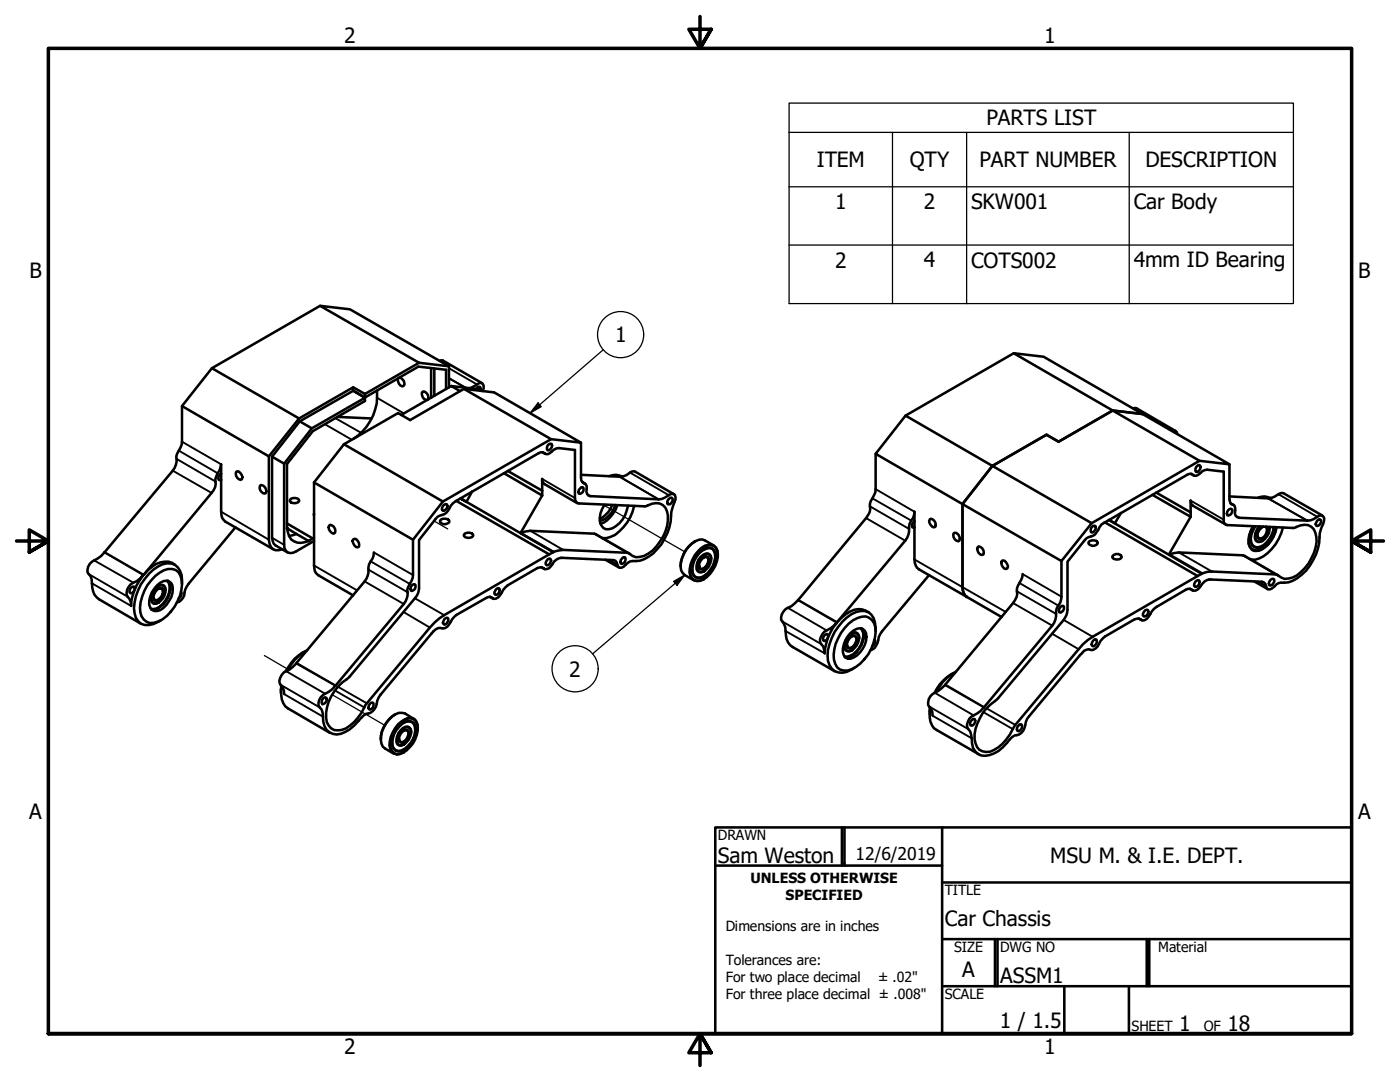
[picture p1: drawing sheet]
<svg xmlns="http://www.w3.org/2000/svg" width="279mm" height="216mm" viewBox="0 0 279 216" stroke-linecap="round" stroke-linejoin="round" font-family="sans-serif">
<!-- layer: Tweak Trail (ANSI) -->
<path d="M86.6 103.9l2.7 1.6M120.5 100.8l16.2 9.3M52.8 130.8l4.5 2.7M66.3 138.6l10.5 6.1" fill="none" stroke="#000" stroke-width=".25"/>
<!-- layer: Visible (ANSI) -->
<g fill="none" stroke="#000" stroke-width=".51">
<path d="M63.9 61l19.7 11.4M71 78.3h.1M72.8 79.4v.6l-10.4 6-5.1 6.6v12.8M72.8 78.6v.7M75.2 77.9a10.4 10.4 0 0 1-4.7 9.7M79.6 75.4a1.08 1.08 0 0 1 .9 1.6 1.12 1.12 0 0 1-1-1.6M83.6 72.4l-10.8 6.2-2.3-1.3M83.6 72.4l6 .7M85.4 79.8a1.12 1.12 0 0 0-1.1-1.6 1.15 1.15 0 0 0 .9 1.6M86 73.5v5.9M86.7 73.5v5.5M87.7 72l.7-.1 7.8 4.6"/>
<path d="M89 77.6v-3.8l-5.5-.6-10.7 6.1-2.3-1.4v-.6l-10.8 6.2-6 7.6M89.6 73.1l-19.8-11.4-5.9-.7-21.6 12.5M89.6 73.1v4.2M90 77l-9.9 5.8M92.6 77.6l17.4 10 6 .7-17.4-10-6-.7-10.7 6.2-2.5-1.4-10.8 6.2M93.6 77.5l2.4-1.1a1.07 1.07 0 0 1 .3 1.6M95 77.6l.2-.3 .6-.1 .1 .3v.4M96.1 78l-.5-.3-5.6-.7 1.8 1M202.3 70.5l37.1 21.4 6 .7-17.4-10M36.3 81v7.1a5.1 5.1 0 0 1-.9 2.4l-.2 .6a3.3 3.3 0 0 1-.7 2.8l-13.6 16.3a5.9 5.9 0 0 1-2.5 1.9 1.8 1.8 0 0 0-.3 2.9l.2 .6a5.3 5.3 0 0 0 1 3.6l8.8 5.3M44.1 94.5a.83 .83 0 0 0-.3 1.3h.3M47.1 94.2l.3-.2a1.24 1.24 0 0 1 .9 1.6l-.3 .2a1.24 1.24 0 0 1-.9-1.6z"/>
<path d="M51.9 96.9a.98 .98 0 0 1 1.2 1.1v.4l-.3 .1a1.22 1.22 0 0 1-.9-1.6zM53.7 91.1v16.6a1.85 1.85 0 0 0 1.9 2.1l.7-.2M54.3 91.1v16.2l.3 1.2 .4 .3 2.4 1.4M57.8 99.8a1.26 1.26 0 0 1 1.9 0v.2a1.26 1.26 0 0 1-1.9 0zM59.7 83.5l-17.4-10-6 7.5 17.4 10.1M59.8 84.1l-5.5 7 2.4 1.4v16.2a1.42 1.42 0 0 0 .7 1.5 1.42 1.42 0 0 0 1.7-.2l3.6-2.1M59.8 84.1l2.4 1.4-5.5 7M59.8 84.1l10.7-6.1 2.3 1.4-10.6 6.1M62.7 96.3v16.5a1.95 1.95 0 0 0 .9 2l6.9 4M67.4 83.2l6.8 .3M68.6 88.6l19.8 11.5-6 7.6-19.7-11.4M68.6 88.6l-5.9 7.7"/>
<path d="M91.1 99.9l18.5 10.7M94.2 98l-1.1 2.1-1.2-.7 18.5 10.8M100.6 94.4l7.6 4.5M101.3 94l6.9 3.9M108.2 98.9v-3.3v.4l.4 .6 6.6 3.8M108.2 98.9l-4.3 7.5M108.3 90.2l.5 .4M109.3 88.9l.6-.4 .2 .1a.92 .92 0 0 1-.8 1.3l-.1-.2zM110 87.6l-21.6 12.5M116 88.3v7.1a1.25 1.25 0 0 0 .9 1.2l.2 .4v.5a1.04 1.04 0 0 0 .7 1.5l13.6 .6a2.83 2.83 0 0 0 2.1-.8l.4-.2h.5a1.16 1.16 0 0 1 .2 1.7 8.2 8.2 0 0 0-.7 3.7 9.8 9.8 0 0 1-6.2 7.9 4 4 0 0 0-2.4 .4l-.5 .4a.95 .95 0 0 1-1.5 .3 1.26 1.26 0 0 0-.9-1.2l-10.1-.5a2.58 2.58 0 0 0-2.4 1.7 1.17 1.17 0 0 1-1.8 .2l-.8 .1-6 3.5a5 5 0 0 0-1.5 1.9 1.16 1.16 0 0 1-1.9 .4l-.9 .2-5.9 3.4a5 5 0 0 0-1.5 2 1.4 1.4 0 0 1-1.8 .6 2.41 2.41 0 0 0-1.7 1.1l-10.2 12.2a4.3 4.3 0 0 0-.8 2.4 2.32 2.32 0 0 1-2 1.4l-1 .8a9.7 9.7 0 0 1-4.1 3.2 2.69 2.69 0 0 1-3.5-2.4 3.7 3.7 0 0 0-.9-3.2 2.62 2.62 0 0 1 2-2.8l1.4-1.2 13.6-16.3a3.4 3.4 0 0 0 .7-2.8l.2-.6a5.1 5.1 0 0 0 .9-2.4v-7M116 94.7l7.6 .4M116 97.2h.3a.81 .81 0 0 1 .1 .9 .81 .81 0 0 1-.9 .4 1.03 1.03 0 0 1 .5-1.3z"/>
<path d="M116.2 96.1l.6 .4M121.6 95a2.95 2.95 0 0 1 2.5 .1M123.7 95.1a3.6 3.6 0 0 0 2.3-1h.7l7.8 4.5M133.5 99.6l.3-.3h.2a.81 .81 0 0 1 .1 .9 .81 .81 0 0 1-.9 .4v-.7zM174.8 90.6v7a5.1 5.1 0 0 1-1 2.3l-.2 .6a3.1 3.1 0 0 1-.8 2.9l-13.5 16.4a5.7 5.7 0 0 1-2.5 1.7 1.92 1.92 0 0 0-.3 3l.2 .7a5.9 5.9 0 0 0 1 3.5l8.9 5.2M198.1 93l19.8 11.4-6.1 7.6-19.7-11.4M198.1 93l-17.4-10.1-5.9 7.7 17.3 10M198.1 93l-6 7.6M226.1 81.5h.7l7.8 4.5M228 82.6l-5.9-.7-10.8 6.2-2.4-1.4-10.8 6.3M228 82.6l-5.9-.7-10.8 6.2-2.4-1.4-10.8 6.3-6 7.6M228 82.6l-19.7-11.4-6-.7-21.6 12.4"/>
<path d="M230 98.7l7.6 4.4M230.8 98.3l6.8 3.9M233.9 86a.7 .7 0 0 1 1 .6M237.7 94.6l.6 .3M238.7 93.2l.6-.4 .2 .1a.92 .92 0 0 1-.8 1.3l-.1-.2zM239.4 91.9l-21.5 12.5M245.4 92.6v7.1l.3 .9a.89 .89 0 0 1 .8 1.3 1.02 1.02 0 0 0 .8 1.4l13.6 .6a2.84 2.84 0 0 0 2-.8l.5-.2h.4l.3 .2a2.53 2.53 0 0 1-.4 2.4l-.3 .9a10.7 10.7 0 0 1-5.4 9.5l-.9 .3a4 4 0 0 0-2.3 .4 2 2 0 0 1-1.8 1l-.2-.3a1.22 1.22 0 0 0-1-1.2l-10.1-.5a2.58 2.58 0 0 0-2.4 1.7 1.09 1.09 0 0 1-1.7 .2h-.4l-.5 .2-5.9 3.4a4.4 4.4 0 0 0-1.6 2 1.16 1.16 0 0 1-1.9 .3l-.9 .2-5.9 3.4a4.2 4.2 0 0 0-1.4 2 1.41 1.41 0 0 1-1.9 .5l-.9 .4-.8 .8-10.1 12.2a4.3 4.3 0 0 0-.9 2.3 2.06 2.06 0 0 1-2 1.5l-1 .8a6.3 6.3 0 0 1-5.7 3.2 3 3 0 0 1-1.9-3.4 3.2 3.2 0 0 0-.9-2.2 2.31 2.31 0 0 1 1.3-2.4 5.1 5.1 0 0 0 2.1-1.6l13.6-16.3a3.7 3.7 0 0 0 .8-2.8l.1-.6a3.8 3.8 0 0 0 .9-2.3v-7.1M245.4 99.1l7.6 .3M251 99.3a2.92 2.92 0 0 1 2.6 .1M253.1 99.4a5.2 5.2 0 0 0 2.4-1h.7l7.7 4.5M26.1 116.6a5.7 5.7 0 0 0 2.5-1.9 11 11 0 0 0-2.4 6.2 3.2 3.2 0 0 0-.9-2.2 2.41 2.41 0 0 1 .8-2.1zM26.3 117.2l.5-.1a.93 .93 0 0 1-.8 1.3l-.2-.2v-.3z"/>
<path d="M31 114.9a4 4 0 0 1 4.1-1.2 3.5 3.5 0 0 1 1.1 4 8.9 8.9 0 0 1-4.6 6.3 2.36 2.36 0 0 1-3.6-1.8 9 9 0 0 1 3-7.3zM31.2 117.3l.9-.5h.5a1.76 1.76 0 0 1-.1 2.6 1.73 1.73 0 0 1-1.8 1 2.1 2.1 0 0 1 .5-3.1zM31.4 116.8a1.93 1.93 0 0 1 2.8-.5 3.4 3.4 0 0 1-.5 3.7 3.3 3.3 0 0 1-2.9 1.9 1.71 1.71 0 0 1-1-2 5.3 5.3 0 0 1 1.6-3.1zM31.6 117.5l.4-.2a1.06 1.06 0 0 1 .1 1.9l-.8 .6h-.3l-.3-.2-.1-.4 .3 .7a1.69 1.69 0 0 0 1.5-2.4 1.08 1.08 0 0 0-1.4 .6l-.4 1.1M33 117.8a.92 .92 0 0 0-.4-1.1 .92 .92 0 0 0-1.2 .3 2.62 2.62 0 0 0-1 3.2 1.01 1.01 0 0 0 1.2 .1M33.3 115.9a2.64 2.64 0 0 1 .1 3.2 3.2 3.2 0 0 1-3.3 2.4M33.5 115.9a2.57 2.57 0 0 1 .3 2.5 4.5 4.5 0 0 1-3 3.3l-.6-.1M36.1 118.1a.96 .96 0 0 1-.4 1.3M36.3 116.5a3.5 3.5 0 0 0-2.1-4 4.3 4.3 0 0 0-3.6 1.2 10.2 10.2 0 0 0-3.7 8.7 2.57 2.57 0 0 0 3.7 2.1l1.5-.7M47 105.2l-9.3 11.3a3.6 3.6 0 0 0-.9 2.3 2.15 2.15 0 0 1-1.5 1.4M54.5 109.6l-9.5-5.5a2.08 2.08 0 0 1-.9-2v-9.5a5.1 5.1 0 0 1-.9 2.4l-.2 .6a3 3 0 0 1-.8 2.8l-13.5 16.3a6.6 6.6 0 0 1 4.2-2.6h.8l1.2 .6M57.3 105.4a3 3 0 0 0 2 2.9h.7l1.6-.4"/>
<path d="M57.3 105.4l4.3 2.5M57.3 104.5l5.1 2.9M59.2 106.6l-1.5 .3M62.4 107.4l-.8 .5M62.7 102.5v.3M62.7 107.3l-.3 .1M65.7 104.9l.2-.2a1.22 1.22 0 0 1 1 1.6l-.3 .2a1.31 1.31 0 0 1-.9-1.6zM70.5 107.6l.2-.1a1.24 1.24 0 0 1 .9 1.6l-.2 .1a1.24 1.24 0 0 1-.9-1.6zM74.6 110.2a3.8 3.8 0 0 1-.9 2.4l-.2 .6a3.8 3.8 0 0 1-.7 2.8l-13.6 16.3M82.2 116.8l.3-.2h.3a.81 .81 0 0 1 0 .9 .81 .81 0 0 1-.8 .4v-.7zM87.8 103.9a1.23 1.23 0 0 1 1.9 0 .93 .93 0 0 1-.7 .7 .93 .93 0 0 1-.9-.2l-.3-.2zM88.4 101l.6-.4h.2a.92 .92 0 0 1-.8 1.3l-.2-.2z"/>
<path d="M92.6 106.7a1.26 1.26 0 0 1 1.8 0v.2a1.26 1.26 0 0 1-1.8 0zM97.8 119.1l.6 .3M99.1 117.5l.5-.1a.93 .93 0 0 1-.7 1.3 .77 .77 0 0 1 .2-1.2zM103.9 106.4l2-.5 12.7 .6 6.9 3.9M103.9 106.4l6.5 3.7M108 113.2l.6 .3M109.3 111.6l.6-.1a.93 .93 0 0 1-.8 1.3 .77 .77 0 0 1 .2-1.2zM110.4 110.1l2-.4 13.1 .7a2.58 2.58 0 0 0 3 .5 9.1 9.1 0 0 0 4.8-8.1 2.34 2.34 0 0 0-3.2-2.3l-1.2 .5h-.3l-13-.5a1.01 1.01 0 0 1-.9-1.1v-9.6l-3.2-.4a2.76 2.76 0 0 0-1.8 1 .98 .98 0 0 1-1.3-.1l-.5-.1-.4 .2-16.6 9.6a4 4 0 0 0-1.5 1.9 2.16 2.16 0 0 1-1.6 1l-.5 .2-.4 .5-3.3 4.2v9.6a3 3 0 0 1-.8 2l-13.3 15.9a8.9 8.9 0 0 0-4.3 8.8 2.45 2.45 0 0 0 3.8 1.3 10 10 0 0 0 3.9-4.7l12.9-15.5 1.9-1.8 21.9-12.8M110.4 110.1v.1M110.4 110.2l-.8 .4M120.6 100.7a3.7 3.7 0 0 0-.2 4.6 2.14 2.14 0 0 0 2.5-.3 5.9 5.9 0 0 0 2.4-4.1M120.8 111.7l2.7 1.5"/>
<path d="M122.2 100.8a4.6 4.6 0 0 1-2.5 2.7M122.8 100.8a4.7 4.7 0 0 1-3.1 3.1M123.2 100.8a5.9 5.9 0 0 1-3.4 3.7M124.1 111.4l.3-.2h.3a.81 .81 0 0 1 0 .9 .81 .81 0 0 1-.8 .4v-.7zM126.6 101a9.5 9.5 0 0 1-3.9 5.7l-1.7 .7h-.8M138.7 108a6.2 6.2 0 0 0-2.9 4.9M139.6 110.4a2.73 2.73 0 0 1 2.4-1.1 1.84 1.84 0 0 1 .8 2.3 4.8 4.8 0 0 1-2.9 3.7 1.37 1.37 0 0 1-1.4-.3 1.37 1.37 0 0 1-.3-1.5 4.9 4.9 0 0 1 1.4-3.1zM139.6 109.8a2.43 2.43 0 0 1 3.1-.6 4 4 0 0 1-.5 4.6 3.8 3.8 0 0 1-3.2 2.1 1.62 1.62 0 0 1-1.3-2 5.9 5.9 0 0 1 1.9-4.1zM140 111.1a1.15 1.15 0 0 1 1.7-.3 2.67 2.67 0 0 1-1.7 3.4l-.4-.1a1.71 1.71 0 0 1 0-2.5zM140.5 111.2h.7a1.76 1.76 0 0 1-1 2.3l-.6-.2-.1-.4 .1 .4 .2 .3a1.64 1.64 0 0 0 1.5-2.4l-.3-.1a1.87 1.87 0 0 0-1.5 1.8M140.5 109.7a1.32 1.32 0 0 1 1.4-.3 1.32 1.32 0 0 1 .8 1.2 4.7 4.7 0 0 1-2.7 4.6 1.34 1.34 0 0 1-1.4-.2 1.34 1.34 0 0 1-.4-1.3M141.9 111.5a.91 .91 0 0 0-.7-1.1 2.62 2.62 0 0 0-2 3.5 1.11 1.11 0 0 0 1.3 .1"/>
<path d="M142.4 108.8l-1.7-1a2.27 2.27 0 0 0-2.5 .6 5.9 5.9 0 0 0-2.2 5.5l.7 .8 1.7 1.1M143.3 110.7a1.74 1.74 0 0 0-.7-1.7 1.74 1.74 0 0 0-1.9-.1 6.2 6.2 0 0 0-3.1 5.3 1.75 1.75 0 0 0 1 1.7 1.75 1.75 0 0 0 1.9-.3M182.5 104a1.05 1.05 0 0 0-.4 1.2h.4M185.4 114.7l-9.4 11.3a4.3 4.3 0 0 0-.9 2.3 1.89 1.89 0 0 1-1.4 1.4M185.5 103.6l.3-.1a1.24 1.24 0 0 1 .9 1.6l-.3 .1a1.24 1.24 0 0 1-.9-1.6zM190.3 106.4l.3-.1a1.06 1.06 0 0 1 .7 1.7 1.22 1.22 0 0 1-1-1.6zM192.1 100.6v16.6a2.31 2.31 0 0 0 .9 1.9M195.1 109.2l.2-.2a1.22 1.22 0 0 1 1 1.6l-.3 .1a1.15 1.15 0 0 1-.9-1.5zM199.9 112l.3-.2a1.24 1.24 0 0 1 .8 1.6l-.2 .1a1.24 1.24 0 0 1-.9-1.5zM204.1 114.6a5.1 5.1 0 0 1-1 2.3l-.2 .6a3.1 3.1 0 0 1-.7 2.8l-13.5 16.3M217.5 107.9a1.34 1.34 0 0 1 1.6 .3 .95 .95 0 0 1-.9 .7 .95 .95 0 0 1-1-.7zM218.1 105h.5a.92 .92 0 0 1-.8 1.2 .93 .93 0 0 1 .3-1.2z"/>
<path d="M220.5 104.2l18.5 10.7M221.3 103.8l18.5 10.7M222.2 110.7a.97 .97 0 0 1 1.6 .6 1.23 1.23 0 0 1-1.8 0v-.3zM223.7 102.4l-1.2 2-1.1-.6M233.3 110.6l2-.4 12.7 .6 7 3.9M233.3 110.6l6.6 3.8M237.5 117.5l.6 .4M237.6 103.1v-3.2l.2 .7 .3 .3 6.5 3.7M237.6 103.1l-4.3 7.5M238.8 115.9l.5-.1a.92 .92 0 0 1-.8 1.3l-.2-.2v-.3zM239.8 114.5l-.8 .4M239.9 114.4l1-.3 1-.1 13 .7a2.72 2.72 0 0 0 3 .6 8.8 8.8 0 0 0 4.8-8.2 2.34 2.34 0 0 0-3.2-2.3l-1.2 .5h-.3l-13-.5a.9 .9 0 0 1-.8-1.1v-9.6l-3.3-.4a2.45 2.45 0 0 0-1.8 1 .93 .93 0 0 1-1.3-.1l-.9 .1-16.6 9.6a4.3 4.3 0 0 0-1.5 1.9 2.16 2.16 0 0 1-1.6 1l-.9 .7-3.3 4.2v9.6a3.4 3.4 0 0 1-.7 2l-13.4 15.9a9.3 9.3 0 0 0-4.4 7.9 2.46 2.46 0 0 0 2.3 2.6 5.5 5.5 0 0 0 4.1-2.6l1.7-2.8 12.7-15.2 1.8-1.8 21.9-12.8"/>
<path d="M239.9 114.4l-.1 .1M245.2 101.7l.3-.2h.2l.2 .2a.91 .91 0 0 1-1 1.1v-.7zM245.6 100.5l.6 .3M250.1 105a4.7 4.7 0 0 0-.7 4.2 1.53 1.53 0 0 0 2.3 .5 6.3 6.3 0 0 0 3.1-4.5M250.1 105a5.5 5.5 0 0 0-.9 3.5 1.76 1.76 0 0 0 1.3 1.3 1.76 1.76 0 0 0 1.8-.6 6.3 6.3 0 0 0 2.4-4M250.3 116l2.7 1.5M250.5 105a3.9 3.9 0 0 0-.6 3.8 1.49 1.49 0 0 0 2.3 .1 5.3 5.3 0 0 0 2.1-3.7M251.3 105a2.6 2.6 0 0 0-.7 2.9 1.11 1.11 0 0 0 1.4 0M251.5 105.1a3.3 3.3 0 0 0-.9 2.3l.2 .4a1.15 1.15 0 0 0 1.7-.3 2.7 2.7 0 0 0 .9-2.3v.3M252 109.5a1.92 1.92 0 0 1-2.1 .2M252 105.1a1.6 1.6 0 0 0-.7 2.5 1.78 1.78 0 0 0 1.5-2.5M252.1 105.1l-.1 .1"/>
<path d="M252.6 105.1a1.57 1.57 0 0 1-1.3 2.3l-.2-.1-.1-.5M253.6 115.7l.5-.2a.83 .83 0 0 1 0 .9 .83 .83 0 0 1-.8 .4v-.7zM254.2 105.2a4.9 4.9 0 0 1-2.7 3.9 1.35 1.35 0 0 1-1.9-1.5M256 105.3a9.1 9.1 0 0 1-4.7 6.1l-.9 .3-.7-.1M262.9 103.9l.3-.3h.3l.2 .2a.9 .9 0 0 1-1 1.1l-.1-.3zM56.1 136.8v1.5M56.2 136.9a4.2 4.2 0 0 0 1.3 4.5l8.3 4.8M59.1 132.4a5.7 5.7 0 0 1-2.5 1.8 1.86 1.86 0 0 0-.2 3l.2 .5 .1 .8M60.9 130a8.3 8.3 0 0 0-3.9 3.9M61.3 129.7a9 9 0 0 0-4 4.2M64.6 139.3l.3-.2 .3 .2a.96 .96 0 0 1-.9 1.2 .98 .98 0 0 1 .3-1.2zM88.7 123.5l.6-.2a.86 .86 0 0 1-.6 1.4l-.3-.4z"/>
<path d="M164.4 126.9l.6-.4 .2 .1a.96 .96 0 0 1-.8 1.3l-.1-.2zM164.5 126a7.6 7.6 0 0 0 2.5-1.7 9.9 9.9 0 0 0-2.4 6.1 2.86 2.86 0 0 0-.9-2.2 2.45 2.45 0 0 1 .8-2.2zM169.4 124.5a5 5 0 0 1 3.4-1.5 2.73 2.73 0 0 1 2 3.1 8.6 8.6 0 0 1-5.6 7.7 2.23 2.23 0 0 1-2.8-2.2 8.6 8.6 0 0 1 3-7.1zM169.5 126.9l.6-.4a.86 .86 0 0 1 1.3 .5 2.7 2.7 0 0 1-2.2 2.9 1.37 1.37 0 0 1-.4-1.9zM169.7 126.3a2.34 2.34 0 0 1 2.4-.8 1.98 1.98 0 0 1 .7 2.3 4.9 4.9 0 0 1-3.1 3.6 1.31 1.31 0 0 1-1.5-1.3 5.2 5.2 0 0 1 1.5-3.8zM169.9 127l.5-.2 .3 .1a1.11 1.11 0 0 1 0 1.7 1.05 1.05 0 0 1-1.5 .7 1.71 1.71 0 0 1 .7-2.3zM170 127l.7-.1a1.33 1.33 0 0 1-.2 1.8l-.4 .4-.7 .2-.4-.6M171.4 127.3a.92 .92 0 0 0-1.1-1.1 2.82 2.82 0 0 0-1.6 3.5 .99 .99 0 0 0 1.4 0M171.8 125.3a2.23 2.23 0 0 1 .3 2.5 4.4 4.4 0 0 1-3.1 3.3l-.5-.1M172 125.4a3.3 3.3 0 0 1-.6 4 3.1 3.1 0 0 1-2.7 1.7M173.4 122.2a3.6 3.6 0 0 0-4.7 .4l-1.6 1.5 13.6-16.2a3.7 3.7 0 0 0 .7-2.9l.1-.5a3.8 3.8 0 0 0 1-2.4v9.5a2.31 2.31 0 0 0 .9 2l16.5 9.5M174.6 127.6a.96 .96 0 0 1-.5 1.3"/>
<path d="M174.8 126a4.5 4.5 0 0 0-1.4-3.8 4 4 0 0 0-4.4 1 10.4 10.4 0 0 0-3.8 8.6 2.82 2.82 0 0 0 4.7 1.8l.7-.4M188.6 136.7a7.6 7.6 0 0 1-2.5 1.8 1.85 1.85 0 0 0-.3 2.9l.3 .6v.8M190.3 134.3a8.6 8.6 0 0 0-3.8 3.9M190.8 134a9.2 9.2 0 0 0-4 4.1M211.6 121.1l.3-.2h.3a.83 .83 0 0 1 0 .9 .83 .83 0 0 1-.8 .4v-.7zM218.2 127.8l.2-.2h.4a.95 .95 0 0 1-.6 1.4l-.3-.2v-.2zM227.2 123.4l.6 .4M228.5 121.8l.6-.1a.92 .92 0 0 1-.8 1.3 .77 .77 0 0 1 .2-1.2zM73.8 140.5l.3-.3h.3a.93 .93 0 0 1-.6 1.4l-.3-.4zM78.8 142.6a5.9 5.9 0 0 0-2.8 4.9M79.7 145a2.14 2.14 0 0 1 2.8-.8 3 3 0 0 1-.1 3.6 4.4 4.4 0 0 1-2.4 2.1 1.41 1.41 0 0 1-1.7-1.8 4.6 4.6 0 0 1 1.4-3.1zM79.8 144.4a2.25 2.25 0 0 1 3.1-.6 4 4 0 0 1-.5 4.5 4.3 4.3 0 0 1-3.3 2.2 2.07 2.07 0 0 1-1.1-2.9 5.9 5.9 0 0 1 1.8-3.2z"/>
<path d="M80.1 145.7l.5-.4a.86 .86 0 0 1 1.4 .5 2.91 2.91 0 0 1-1.9 2.9h-.4a1.45 1.45 0 0 1-.3-1.9l.3-.6zM80.3 146l.9-.4a1.04 1.04 0 0 1 .3 1.5 1.43 1.43 0 0 1-1.6 1 1.41 1.41 0 0 1 .4-2.1zM80.6 145.8l.4-.1 .5 .3a1.69 1.69 0 0 1-1.6 2.1l-.3-.7M80.6 144.2a1.38 1.38 0 0 1 2.2 .9 4.4 4.4 0 0 1-3.2 4.8 1.35 1.35 0 0 1-1.3-1.7M82 146.1a.92 .92 0 0 0-1.1-1.1 2.82 2.82 0 0 0-1.6 3.5 .99 .99 0 0 0 1.3 0M82.5 143.4l-1.7-1a2.64 2.64 0 0 0-3.1 1.2 4.9 4.9 0 0 0-1.3 5.4l2.1 1.4M83.4 145.3a1.68 1.68 0 0 0-.7-1.7 1.68 1.68 0 0 0-1.9-.1 6.2 6.2 0 0 0-3.1 5.3 1.75 1.75 0 0 0 1 1.6 1.75 1.75 0 0 0 1.9-.3M185.5 141.1v1.5M185.7 141.2a5 5 0 0 0 .7 4.1l8.9 5.2M193.7 143.9l.6-.5 .3 .1a.92 .92 0 0 1-.9 1.3l-.1-.2zM203.3 144.8l.2-.3h.3a.95 .95 0 0 1-.5 1.4l-.3-.1-.1-.3 .1-.4z"/>
</g>
<!-- layer: Visible Narrow (ANSI) -->
<g fill="none" stroke="#000" stroke-width=".38">
<path d="M75.2 79.4l5.4 3.1M89.6 75.4l3.4 2M89.6 73.5l5.6 3.2M89.6 75.5l3.3 1.8M34.5 93.9l7.7 4.5M35.2 91.6l7.8 4.5M35.7 89.9l7.7 4.5M36.3 88.1l7.8 4.5M64.8 84.6l5.4 3.2M66.9 83.4l5.2 3M108.2 95.6l6.5 3.8M108.3 90.2l.4 .3"/>
<path d="M116.2 96.2l.4 .3M117.2 98.6l.6 .4M123.6 95.1l7.8 4.5M125.7 94.3l7.8 4.5M174.1 99.4l7.8 4.5M174.8 97.6l7.7 4.5M237.6 99.9l6.6 3.8M237.7 94.6l.4 .2M253 99.4l7.9 4.5M255.1 98.6l7.8 4.5M17.7 114.6l7.8 4.5M18.4 116.4l7.8 4.5"/>
<path d="M18.8 111.8l7.8 4.5M20.8 110.2l7.8 4.5M20.9 110.2l7.8 4.5M44.1 102.1l9.6 5.6M54.3 107.3l2.4 1.4M62.7 112.8l8.5 5M72.8 116l7.8 4.5M73.5 113.7l7.8 4.5M74 112l7.8 4.5M74.6 110.2l7.8 4.5M82.8 119.4l5.8 3.3M97.9 119.1l.3 .2"/>
<path d="M105.9 105.9l6.5 3.8M108.1 113.2l.4 .2M118.6 106.5l6.6 3.8M121.6 111.8l1.6 .8M159.3 119.8l7.7 4.5M159.3 119.7l7.8 4.4M172.8 103.4l7.9 4.5M173.6 101l7.8 4.5M182.5 111.6l18.2 10.5M202.9 118l7.9 4.5M203.5 116.3l7.7 4.5M204.1 114.6l7.7 4.5"/>
<path d="M235.3 110.2l6.6 3.8M237.6 117.5l.3 .2M245.7 100.5l.4 .2M246.6 102.9l.7 .4M248 110.8l6.6 3.8M251.1 116l1.6 1M56 136.7l7.8 4.5M56.7 138.5l7.8 4.5M57.1 133.9l7.8 4.5M59.1 132.4l7.8 4.4M59.2 132.3l7.8 4.5M66.9 137.8l5.8 3.4"/>
<path d="M67.4 137l5.8 3.3M80.5 122.1l5.3 3.1M156.1 124l7.8 4.5M156.8 125.9l7.8 4.5M157.2 121.3l7.8 4.5M186.6 138.2l7.7 4.5M188.6 136.7l7.7 4.5M188.7 136.6l7.7 4.5M202.2 120.3l7.8 4.5M209.9 126.4l5.4 3.1M212.3 123.7l5.8 3.4M227.3 123.4l.4 .2"/>
<path d="M185.4 141l7.8 4.5M186.1 142.8l7.8 4.5M196.3 142.1l5.8 3.4M196.9 141.4l5.7 3.3"/>
</g>
<!-- layer: Visible (ANSI) -->
<g fill="#000">
<circle cx="124.1" cy="95.1" r=".25"/>
<circle cx="253.6" cy="99.4" r=".25"/>
<circle cx="57.3" cy="105.4" r=".25"/>
<circle cx="61.6" cy="108" r=".25"/>
</g>
<!-- layer: Symbol (ANSI) -->
<g fill="none" stroke="#000" stroke-width=".25">
<path d="M157.5 26.4v-5.8h100.6v5.8M157.5 26.4h100.6v10.9M157.5 26.4v34.2h100.6v-23.3M157.5 37.3h100.6M178.1 26.4v34.2M192.9 26.4v34.2M225.4 26.4v34.2M157.5 48.9h100.6M120.4 69.8l-14.6 12.6M107.4 80.4l.6 .8-2.2 1.2zM134.4 116l2.3-1.3-1.6 2.1zM136.7 114.7l-18.5 15.8"/>
<circle cx="123.9" cy="66.8" r="4.6"/>
<circle cx="114.8" cy="133.4" r="4.6"/>
</g>
<!-- layer: Border (ANSI) -->
<path d="M139.7 3.3v6.4l-2.2-3.9h4.4l-2.2 3.9 2.2-3.9M3.3 107.9h6.4l-3.9-2.2v4.5l3.9-2.3-3.9 2.3M276.1 107.9h-6.4l3.9-2.2v4.5l-3.9-2.3 3.9 2.3M9.7 206.2v-196.5h260v196.5h-260h260M141.9 210.1l-2.2-3.9 2.2 3.9h-4.4l2.2-3.9v6.4" fill="none" stroke="#000" stroke-width=".7"/>
<!-- layer: Title (ANSI) -->
<g fill="none" stroke="#000" stroke-width=".51">
<path d="M142.7 165.1h127v41.1h-127zM142.7 172.7h45.3M168 165.1v7.6M168.5 165.1v7.6M188 176.1h81.7M188 165.1v41.1M188 187.4h81.7M188 196.8h81.7M198.6 187.4v9.4M199.1 187.4v9.4M212.4 196.8v9.4M225.3 196.8v9.4"/>
<path d="M228.9 187.4v9.4M229.4 187.4v9.4"/>
</g>
<!-- layer: Symbol (ANSI) -->
<g fill="#000">
<path d="M107.4 80.4l.6 .8-2.2 1.2z" fill-rule="evenodd"/>
<path d="M134.4 116l2.3-1.3-1.6 2.1z" fill-rule="evenodd"/>
</g>
<g font-size="4.2">
<text x="68.7" y="8.6">2</text>
<text x="208.4" y="8.6">1</text>
<text x="196.8" y="25">PARTS LIST</text>
<text x="163" y="33.3">ITEM</text>
<text x="181.5" y="33.4">QTY</text>
<text x="195.5" y="33.3">PART NUMBER</text>
<text x="228.6" y="33.4">DESCRIPTION</text>
<text x="166.7" y="41.7">1</text>
<text x="184.3" y="41.7">2</text>
<text x="193.8" y="41.7">SKW001</text>
<text x="226.3" y="41.8">Car Body</text>
<text x="166.7" y="53.4">2</text>
<text x="184.3" y="53.3">4</text>
<text x="193.8" y="53.4">COTS002</text>
<text x="226.3" y="53.3">4mm ID Bearing</text>
<text x="5.9" y="55.5">B</text>
<text x="271.1" y="55.5">B</text>
<text x="122.7" y="68.3">1</text>
<text x="113.6" y="135">2</text>
<text x="5.8" y="163.4">A</text>
<text x="271" y="163.4">A</text>
<text x="143.3" y="172.1">Sam Weston</text>
<text x="209.6" y="172.1">MSU M. &amp; I.E. DEPT.</text>
<text x="188.5" y="184.8">Car Chassis</text>
<text x="192" y="194.9">A</text>
<text x="199.6" y="196.2">ASSM1</text>
<text x="199.5" y="205.1">1 / 1.5</text>
<text x="235.3" y="205.7">1</text>
<text x="245" y="205.7">18</text>
<text x="68.7" y="210.3">2</text>
<text x="208.4" y="210.3">1</text>
</g>
<text font-size="3.5" x="170.8" y="171.6">12/6/2019</text>
<g font-size="2.8">
<text x="143.3" y="167.6">DRAWN</text>
<text x="149.8" y="176.2">UNLESS OTHERWISE</text>
<text x="156.8" y="179.6">SPECIFIED</text>
<text x="188.5" y="178.6">TITLE</text>
<text x="144.8" y="185.9">Dimensions are in inches</text>
<text x="190.4" y="189.9">SIZE</text>
<text x="199.6" y="189.9">DWG NO</text>
<text x="231.1" y="190">Material</text>
<text x="144.8" y="192.5">Tolerances are:</text>
<text x="144.8" y="195.9">For two place decimal</text>
<text x="175.3" y="195.9">± .02&quot;</text>
<text x="144.8" y="199.3">For three place decimal ± .008&quot;</text>
<text x="188.5" y="199.3">SCALE</text>
<text x="225.8" y="205.7">SHEET</text>
<text x="240.2" y="205.7">OF</text>
</g>
</svg>
